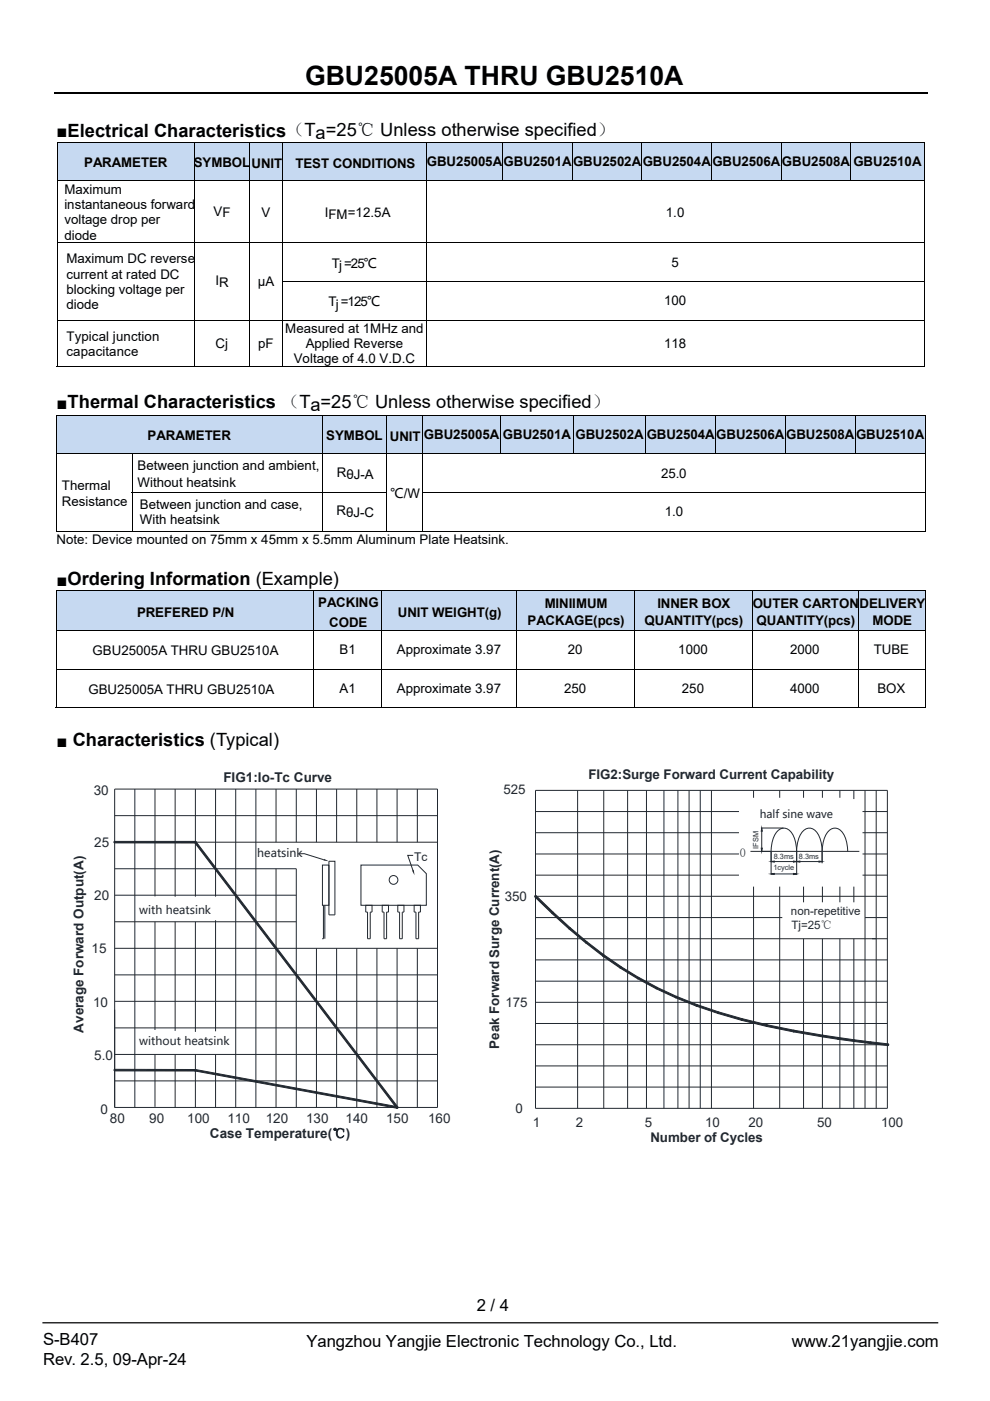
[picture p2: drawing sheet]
<svg xmlns="http://www.w3.org/2000/svg" width="210mm" height="297mm" viewBox="0 0 210 297" stroke-linecap="round" stroke-linejoin="round" font-family="sans-serif">
<path d="M11.5 19.7h185.2" fill="none" stroke="#000" stroke-width=".25"/>
<path d="M9 280.5h190" fill="none" stroke="#000" stroke-width=".26"/>
<g fill="#c6d9f1">
<path d="M12.2 30.3h29v8h-29z"/>
<path d="M12.2 32.5h29v3.6h-29z"/>
<path d="M41.3 30.3h11.6v8h-11.6z"/>
<path d="M41.3 32.5h11.6v3.6h-11.6z"/>
<path d="M53.1 30.3h6.8v8h-6.8z"/>
<path d="M53.1 32.2h6.8v4.1h-6.8z"/>
<path d="M60.1 30.3h30.3v8h-30.3z"/>
<path d="M60.1 32.2h30.3v4.1h-30.3z"/>
<path d="M90.5 30.3h16v8h-16z"/>
<path d="M90.5 32.6h16v3.3h-16z"/>
<path d="M106.7 30.3h14.6v8h-14.6z"/>
<path d="M106.7 32.6h14.6v3.3h-14.6z"/>
<path d="M121.5 30.3h14.6v8h-14.6z"/>
<path d="M121.5 32.6h14.6v3.3h-14.6z"/>
<path d="M136.2 30.3h14.7v8h-14.7z"/>
<path d="M136.2 32.6h14.7v3.3h-14.7z"/>
<path d="M151 30.3h14.6v8h-14.6z"/>
<path d="M151 32.6h14.6v3.3h-14.6z"/>
<path d="M165.8 30.3h14.6v8h-14.6z"/>
<path d="M165.8 32.6h14.6v3.3h-14.6z"/>
<path d="M180.6 30.3h15.3v8h-15.3z"/>
<path d="M180.6 32.6h15.3v3.3h-15.3z"/>
</g>
<path d="M12.1 30.1h.1v.1h-.1zM12.1 38.3h.1v.1h-.1zM195.9 30.1h.2v.1h-.2zM12.1 59.6h.2v.2h-.2zM41.1 59.6h.2v.2h-.2zM52.9 59.6h.1v.2h-.1zM195.9 77.7h.2v.2h-.2z" fill="#000"/>
<g fill="none" stroke="#000" stroke-width=".21">
<path d="M12.1 30.2h184M12.1 38.4h184M12.1 30.2v8.1M12.2 38.4v13M41.2 38.4v13M41.3 30.2v8.1M52.9 38.4v13M53 30.2v8.1M59.9 38.4v13M60 30.2v8.1M90.4 38.4v13M90.5 30.2v8.1"/>
<path d="M106.6 30.2v8.1M121.4 30.2v8.1M136.2 30.2v8.1M150.9 30.2v8.1M165.7 30.2v8.1M180.5 30.2v8.1M196 30.2v8.1M196 38.4v13M12.1 51.5h184M12.2 51.6v8M12.2 59.8v8M41.2 51.6v8"/>
<path d="M41.2 59.8v8M52.9 51.6v8M52.9 59.8v8M59.9 59.7h136.2M59.9 51.6v8M59.9 59.8v8M90.4 51.6v8M90.4 59.8v8M196 51.6v8M196 59.8v8M12.1 67.9h184M12.1 77.8h29"/>
<path d="M12.2 68v9.9M41.2 68v9.9M41.3 77.8h11.6M52.9 68v9.9M53 77.8h6.9M59.9 68v9.9M60 77.8h30.3M90.4 68v9.9M90.5 77.8h105.4M196 68v9.9"/>
</g>
<g fill="#c6d9f1">
<path d="M12 88.1h56.3v8h-56.3z"/>
<path d="M12 90.3h56.3v3.6h-56.3z"/>
<path d="M68.5 88.1h13.4v8h-13.4z"/>
<path d="M68.5 90.3h13.4v3.6h-13.4z"/>
<path d="M82 88.1h7.6v8h-7.6z"/>
<path d="M82 90h7.6v4.2h-7.6z"/>
<path d="M89.7 88.1h16.4v8h-16.4z"/>
<path d="M89.7 90.5h16.4v3.2h-16.4z"/>
<path d="M106.3 88.1h15.2v8h-15.2z"/>
<path d="M106.3 90.5h15.2v3.2h-15.2z"/>
<path d="M121.7 88.1h15.2v8h-15.2z"/>
<path d="M121.7 90.5h15.2v3.2h-15.2z"/>
<path d="M137.1 88.1h14.6v8h-14.6z"/>
<path d="M137.1 90.5h14.6v3.2h-14.6z"/>
<path d="M151.8 88.1h14.7v8h-14.7z"/>
<path d="M151.8 90.5h14.7v3.2h-14.7z"/>
<path d="M166.6 88.1h14.7v8h-14.7z"/>
<path d="M166.6 90.5h14.7v3.2h-14.7z"/>
<path d="M181.5 88.1h14.7v8h-14.7z"/>
<path d="M181.5 90.5h14.7v3.2h-14.7z"/>
</g>
<path d="M11.8 87.9h.2v.2h-.2zM196.2 87.9h.1v.2h-.1zM11.8 104.3h.2v.2h-.2zM196.2 112.5h.1v.2h-.1z" fill="#000"/>
<g fill="none" stroke="#000" stroke-width=".21">
<path d="M11.8 88h184.5M11.8 96.2h184.5M11.9 88.1v8M11.9 96.3v8M28 96.3v8M68.4 88.1v8M68.4 96.3v8M82 88.1v8M82 96.3v8M89.7 88.1v8M89.7 96.3v8M106.2 88.1v8"/>
<path d="M121.6 88.1v8M137 88.1v8M151.8 88.1v8M166.6 88.1v8M181.4 88.1v8M196.2 88.1v8M196.2 96.3v8M11.8 112.6h16.1M11.9 104.5v8.2M27.9 104.4h54.1M28 104.5v8.2M28.1 112.6h40.2"/>
<path d="M68.4 104.5v8.2M68.5 112.6h13.4M82 104.5v8.2M82 112.6h7.6M89.6 104.4h106.7M89.7 104.5v8.2M89.7 112.6h106.5M196.2 104.5v8.2"/>
</g>
<g fill="#c6d9f1">
<path d="M12 125.3h54.4v8.3h-54.4z"/>
<path d="M12 127.3h54.4v4.2h-54.4z"/>
<path d="M66.6 125.3h14.3v8.3h-14.3z"/>
<path d="M66.6 125.3h14.3v4.1h-14.3z"/>
<path d="M66.6 129.4h14.3v4.2h-14.3z"/>
<path d="M81.1 125.3h28.3v8.3h-28.3z"/>
<path d="M81.1 127.3h28.3v4.2h-28.3z"/>
<path d="M109.6 125.3h24.8v8.3h-24.8z"/>
<path d="M109.6 125.5h24.8v4.2h-24.8z"/>
<path d="M109.6 129.7h24.8v3.6h-24.8z"/>
<path d="M134.6 125.3h24.8v8.3h-24.8z"/>
<path d="M134.6 125.5h24.8v4.2h-24.8z"/>
<path d="M134.6 129.7h24.8v3.6h-24.8z"/>
<path d="M159.6 125.3h22.3v8.3h-22.3z"/>
<path d="M159.6 125.5h22.3v4.2h-22.3z"/>
<path d="M159.6 129.7h22.3v3.6h-22.3z"/>
<path d="M182.1 125.3h14.1v8.3h-14.1z"/>
<path d="M182.1 125.5h14.1v4.2h-14.1z"/>
<path d="M182.1 129.7h14.1v3.6h-14.1z"/>
</g>
<path d="M11.8 125.1h.2v.1h-.2zM196.2 125.1h.1v.1h-.1zM196.2 150h.1v.1h-.1z" fill="#000"/>
<g fill="none" stroke="#000" stroke-width=".21">
<path d="M11.8 125.2h184.5M11.8 133.7h184.5M11.9 125.2v8.4M11.9 133.8v8M66.5 125.2v8.4M66.5 133.8v8M81 125.2v8.4M81 133.8v8M109.5 125.2v8.4M109.5 133.8v8M134.5 125.2v8.4M134.5 133.8v8"/>
<path d="M159.5 125.2v8.4M159.5 133.8v8M182 125.2v8.4M182 133.8v8M196.2 125.2v8.4M196.2 133.8v8M11.8 141.9h184.5M11.8 150.1h54.6M11.9 141.9v8.2M66.5 141.9v8.2M66.6 150.1h14.3M81 141.9v8.2"/>
<path d="M81.1 150.1h28.4M109.5 141.9v8.2M109.6 150.1h24.8M134.5 141.9v8.2M134.6 150.1h24.8M159.5 141.9v8.2M159.6 150.1h22.3M182 141.9v8.2M182.1 150.1h14.1M196.2 141.9v8.2"/>
</g>
<g fill="none" stroke="#212830" stroke-width=".21">
<path d="M113.6 176.6h43.1M113.6 172.1h43.1M113.6 167.6h74.6v67.4h-74.6zM122.5 167.6v67.4M128.1 167.6v67.4M133.1 167.6v67.4M137.1 167.6v67.4M140.8 167.6v67.4M143.8 167.6v67.4M146.2 167.6v67.4M148.5 167.6v67.4M150.9 167.6v67.4"/>
<path d="M159.8 167.6v1.5M165.4 167.6v1.5M170.4 167.6v1.5M174.4 167.6v1.5M178.1 167.6v1.5M181.1 167.6v1.8M182.9 176.6h5.3M182.9 172.1h5.3M183.5 167.6v67.4M185.8 167.6v67.4M113.6 194.5h52.3M113.6 185.5h43.1"/>
<path d="M113.6 190h74.6M113.6 181.1h43.1M113.6 199h74.6M159.8 188v47M165.4 188v47M170.4 188v3.3M170.4 199v36M174.4 188v3.3M174.4 199v36M178.1 188v3.3M178.1 199v36M181.1 188v3.3"/>
<path d="M181.1 199v36M182.9 185.5h5.3M182.9 181.1h5.3M183.5 194.5h4.7M113.6 212.5h74.6M113.6 203.5h74.6M113.6 217h74.6M113.6 208h74.6M113.6 230.5h74.6M113.6 221.5h74.6M113.6 226h74.6"/>
</g>
<path d="M188.3 221.3l.2 .2-.2 .2z" fill-rule="evenodd" fill="#212830"/>
<path d="M188.3 221.3l.2 .2-.2 .2" fill="none" stroke="#212830" stroke-width=".21"/>
<path d="M184.7 220.9l3.6 .4v.4l-3.7-.4z" fill-rule="evenodd" fill="#212830"/>
<path d="M184.7 220.9l3.6 .4v.4l-3.7-.4z" fill="none" stroke="#212830" stroke-width=".21"/>
<path d="M184.7 221.1l-.1 .2z" fill="#212830"/>
<path d="M184.6 221.3h.1" fill="none" stroke="#212830" stroke-width=".21"/>
<path d="M181.2 220.5l3.5 .4-.1 .4-3.5-.5z" fill-rule="evenodd" fill="#212830"/>
<path d="M181.2 220.5l3.5 .4-.1 .4-3.5-.5z" fill="none" stroke="#212830" stroke-width=".21"/>
<path d="M181.1 220.6v.2z" fill="#212830"/>
<path d="M181.1 220.8h.1" fill="none" stroke="#212830" stroke-width=".21"/>
<path d="M177.8 220l3.4 .5-.1 .3-3.4-.5z" fill-rule="evenodd" fill="#212830"/>
<path d="M177.8 220l3.4 .5-.1 .3-3.4-.5z" fill="none" stroke="#212830" stroke-width=".21"/>
<path d="M177.8 220.2l-.1 .1z" fill="#212830"/>
<path d="M177.7 220.3h.1" fill="none" stroke="#212830" stroke-width=".21"/>
<path d="M174.5 219.5l3.3 .5-.1 .3-3.2-.5z" fill-rule="evenodd" fill="#212830"/>
<path d="M174.5 219.5l3.3 .5-.1 .3-3.2-.5z" fill="none" stroke="#212830" stroke-width=".21"/>
<path d="M174.5 219.7v.1z" fill="#212830"/>
<path d="M174.5 219.8h.1" fill="none" stroke="#212830" stroke-width=".21"/>
<path d="M168.4 218.4l6.1 1.1v.2v.1l-6.2-1z" fill-rule="evenodd" fill="#212830"/>
<path d="M168.4 218.4l6.1 1.1v.2v.1l-6.2-1z" fill="none" stroke="#212830" stroke-width=".21"/>
<path d="M168.3 218.6v.2z" fill="#212830"/>
<path d="M168.3 218.8h.1" fill="none" stroke="#212830" stroke-width=".21"/>
<path d="M162.6 217.3l5.8 1.1-.1 .4-5.7-1.2z" fill-rule="evenodd" fill="#212830"/>
<path d="M162.6 217.3l5.8 1.1-.1 .4-5.7-1.2z" fill="none" stroke="#212830" stroke-width=".21"/>
<path d="M162.6 217.4v.2z" fill="#212830"/>
<path d="M162.6 217.6h.1" fill="none" stroke="#212830" stroke-width=".21"/>
<path d="M157.4 216l5.3 1.3-.1 .3-5.3-1.3z" fill-rule="evenodd" fill="#212830"/>
<path d="M157.4 216l5.3 1.3-.1 .3-5.3-1.3z" fill="none" stroke="#212830" stroke-width=".21"/>
<path d="M157.3 216.2v.1z" fill="#212830"/>
<path d="M157.3 216.3h.1" fill="none" stroke="#212830" stroke-width=".21"/>
<path d="M152.4 214.5l5 1.5-.1 .3-5-1.4z" fill-rule="evenodd" fill="#212830"/>
<path d="M152.4 214.5l5 1.5-.1 .3-5-1.4z" fill="none" stroke="#212830" stroke-width=".21"/>
<path d="M152.4 214.7l-.1 .2z" fill="#212830"/>
<path d="M152.3 214.9h.1" fill="none" stroke="#212830" stroke-width=".21"/>
<path d="M147.8 213l4.6 1.5-.1 .4-4.6-1.6z" fill-rule="evenodd" fill="#212830"/>
<path d="M147.8 213l4.6 1.5-.1 .4-4.6-1.6z" fill="none" stroke="#212830" stroke-width=".21"/>
<path d="M147.7 213.1v.2z" fill="#212830"/>
<path d="M147.7 213.3h.1" fill="none" stroke="#212830" stroke-width=".21"/>
<path d="M143.5 211.2l4.3 1.8-.1 .3-4.4-1.7z" fill-rule="evenodd" fill="#212830"/>
<path d="M143.5 211.2l4.3 1.8-.1 .3-4.4-1.7z" fill="none" stroke="#212830" stroke-width=".21"/>
<path d="M143.4 211.4l-.1 .2z" fill="#212830"/>
<path d="M143.3 211.6h.1" fill="none" stroke="#212830" stroke-width=".21"/>
<path d="M139.4 209.3l4.1 1.9-.1 .2-.1 .2-4.1-1.9z" fill-rule="evenodd" fill="#212830"/>
<path d="M139.4 209.3l4.1 1.9-.1 .2-.1 .2-4.1-1.9z" fill="none" stroke="#212830" stroke-width=".21"/>
<path d="M139.3 209.5l-.1 .2z" fill="#212830"/>
<path d="M139.2 209.7h.1" fill="none" stroke="#212830" stroke-width=".21"/>
<path d="M135.5 207.2l3.9 2.1-.2 .4-3.9-2.2z" fill-rule="evenodd" fill="#212830"/>
<path d="M135.5 207.2l3.9 2.1-.2 .4-3.9-2.2z" fill="none" stroke="#212830" stroke-width=".21"/>
<path d="M135.4 207.4l-.1 .1z" fill="#212830"/>
<path d="M135.3 207.5h.1" fill="none" stroke="#212830" stroke-width=".21"/>
<path d="M131.7 204.9l3.8 2.3-.1 .2-.1 .1-3.8-2.3z" fill-rule="evenodd" fill="#212830"/>
<path d="M131.7 204.9l3.8 2.3-.1 .2-.1 .1-3.8-2.3z" fill="none" stroke="#212830" stroke-width=".21"/>
<path d="M131.6 205.1l-.1 .1z" fill="#212830"/>
<path d="M131.5 205.2h.1" fill="none" stroke="#212830" stroke-width=".21"/>
<path d="M128.1 202.4l3.6 2.5-.2 .3-3.7-2.5z" fill="#212830"/>
<path d="M128.1 202.4l3.6 2.5-.2 .3-3.7-2.5z" fill="none" stroke="#212830" stroke-width=".21"/>
<path d="M128 202.6l-.2 .1z" fill="#212830"/>
<path d="M127.8 202.7h.1" fill="none" stroke="#212830" stroke-width=".21"/>
<path d="M124.5 199.7l3.6 2.7-.3 .3-3.5-2.8z" fill-rule="evenodd" fill="#212830"/>
<path d="M124.5 199.7l3.6 2.7-.3 .3-3.5-2.8z" fill="none" stroke="#212830" stroke-width=".21"/>
<path d="M124.4 199.8l-.2 .1z" fill="#212830"/>
<path d="M124.2 199.9h.1" fill="none" stroke="#212830" stroke-width=".21"/>
<path d="M120.8 196.8l.1-.1 3.6 3-.1 .1-.2 .1-3.5-2.9z" fill-rule="evenodd" fill="#212830"/>
<path d="M120.8 196.8l.1-.1 3.6 3-.1 .1-.2 .1-3.5-2.9z" fill="none" stroke="#212830" stroke-width=".21"/>
<path d="M120.8 196.8l-.1 .2z" fill="#212830"/>
<path d="M120.7 197h.1" fill="none" stroke="#212830" stroke-width=".21"/>
<path d="M117.3 193.4l3.6 3.3-.2 .3-3.6-3.3z" fill-rule="evenodd" fill="#212830"/>
<path d="M117.3 193.4l3.6 3.3-.2 .3-3.6-3.3z" fill="none" stroke="#212830" stroke-width=".21"/>
<path d="M117.2 193.6l-.1 .1z" fill="#212830"/>
<path d="M117.1 193.7h.1" fill="none" stroke="#212830" stroke-width=".21"/>
<path d="M113.6 190l.1-.1 3.6 3.5-.2 .3-3.6-3.5z" fill-rule="evenodd" fill="#212830"/>
<path d="M113.6 190l.1-.1 3.6 3.5-.2 .3-3.6-3.5z" fill="none" stroke="#212830" stroke-width=".21"/>
<path d="M113.5 189.9h.2l-.2 .3z" fill-rule="evenodd" fill="#212830"/>
<path d="M113.7 189.9h-.2v.3M159.2 180.5h23.1M163.6 180.6v2.2M163.6 180.5a5.7 5.7 0 0 1 1.8-4.7 1.91 1.91 0 0 1 2.7 1.1 8.3 8.3 0 0 1 .9 3.6 5.7 5.7 0 0 1 1.8-4.7 1.91 1.91 0 0 1 2.7 1.1 7.9 7.9 0 0 1 .9 3.6 5.8 5.8 0 0 1 1.8-4.7 1.91 1.91 0 0 1 2.8 1.1 7.9 7.9 0 0 1 .8 3.6M164.2 182.7h4.1M169 180.6v2.2" fill="none" stroke="#212830" stroke-width=".21"/>
<path d="M163.6 182.7l.6-.1v.2z" fill="#212830"/>
<path d="M163.6 182.7l.6-.1v.2z" fill="none" stroke="#212830" stroke-width=".21"/>
<path d="M168.3 182.6l.7 .1-.7 .1z" fill="#212830"/>
<path d="M168.3 182.6l.7 .1-.7 .1zM169 180.6v4.9M169.7 182.7h4M174.4 180.6v2.2" fill="none" stroke="#212830" stroke-width=".21"/>
<path d="M169 182.7l.7-.1v.2z" fill="#212830"/>
<path d="M169 182.7l.7-.1v.2z" fill="none" stroke="#212830" stroke-width=".21"/>
<path d="M173.7 182.6l.7 .1-.7 .1z" fill="#212830"/>
<path d="M163.6 180.6v4.9M164.2 185.3h4.8M173.7 182.6l.7 .1-.7 .1zM174.4 180.6v2.4" fill="none" stroke="#212830" stroke-width=".21"/>
<path d="M163.6 185.3l.6-.1v.2z" fill="#212830"/>
<path d="M161.4 175.6h4.8M161.6 176.2v3.6M161.4 180.5h2.1M163.6 185.3l.6-.1v.2z" fill="none" stroke="#212830" stroke-width=".21"/>
<path d="M161.6 175.6l.1 .6h-.2z" fill="#212830"/>
<path d="M161.6 175.6l.1 .6h-.2z" fill="none" stroke="#212830" stroke-width=".21"/>
<path d="M161.5 179.8h.2l-.1 .7z" fill="#212830"/>
<path d="M161.5 179.8h.2l-.1 .7z" fill="none" stroke="#212830" stroke-width=".21"/>
<path d="M168.3 185.2l.7 .1-.7 .1z" fill="#212830"/>
<g fill="none" stroke="#212830" stroke-width=".21">
<path d="M24.3 167.3h68.5v67.5h-68.5zM24.3 178.6h68.5M24.3 172.9h68.5M28.6 167.3v67.5M32.9 167.3v22.8M37.1 167.3v22.8M41.4 167.3v22.8M45.7 167.3v22.8M50 167.3v67.5M54.3 167.3v67.5M58.5 167.3v11.3M62.8 167.3v11.3"/>
<path d="M67.1 167.3v11.3M71.4 167.3v11.3M75.7 167.3v11.3M79.9 167.3v11.3M84.2 167.3v11.3M88.5 167.3v11.3M24.3 184.2h38.5v50.6M24.3 189.8h38.5M24.3 195.4h38.5M32.9 195.4v23M37.1 195.4v23.2M41.4 195.4v23.4"/>
<path d="M45.7 195.1v23.6M58.5 184.2v50.6M76.6 183.4h12l1.8 1.8v6.7h-13.8zM87.8 193.4v-1.5h1.4v1.5M168.3 185.2l.7 .1-.7 .1zM24.3 212.3h68.5M24.3 206.7h68.5M24.3 201.1h68.5M24.4 217.9h68.4M67.1 201.1v33.7M71.4 201.1v33.7M75.7 201.1v33.7"/>
<path d="M79.9 201.1v33.7M84.2 201.1v33.7M88.5 201.1v33.7M24.3 223.6h68.5M24.3 229.2h68.5M32.9 223.6v11.1M37.1 223.6v11.2M41.4 223.6v11.2M45.7 223.6v11.2"/>
<circle cx="83.5" cy="186.6" r=".93"/>
</g>
<path d="M24.3 178.4v.3l-.1-.1z" fill-rule="evenodd" fill="#212830"/>
<path d="M24.3 178.4h17.1v.3h-17.1zM24.3 178.4l-.1 .2 .1 .1" fill="none" stroke="#212830" stroke-width=".21"/>
<path d="M24.3 178.6h17.1" fill="none" stroke="#212830" stroke-width=".34"/>
<path d="M41.4 178.4l.2 .1-.1 .2z" fill-rule="evenodd" fill="#212830"/>
<path d="M41.4 178.4l.2 .1-.2 .2" fill="none" stroke="#212830" stroke-width=".21"/>
<path d="M41.3 178.4l.3 .1-.3 .2z" fill-rule="evenodd" fill="#212830"/>
<path d="M41.6 178.5l-.3-.1v.3" fill="none" stroke="#212830" stroke-width=".21"/>
<path d="M41.3 178.7l.3-.2 42.8 56.2-.3 .2z" fill-rule="evenodd" fill="#212830"/>
<path d="M41.3 178.7l.3-.2 42.8 56.2-.3 .2z" fill="none" stroke="#212830" stroke-width=".21"/>
<path d="M84.1 234.9l.3-.2v.2z" fill-rule="evenodd" fill="#212830"/>
<path d="M68.4 183.4h1.4v8.5h-1.4zM68.6 191.9v7.1h-.3M68.9 191.9v7.1M69.8 182.6h1.2v11.4h-1.2zM77.6 191.9h1.3v1.5h-.4v5.6h-.5v-5.6h-.4zM81.1 191.9h1.3v1.5h-.4v5.6h-.6v-5.6h-.3zM84.4 191.9h1.3v1.5h-.4v5.6h-.5v-5.6h-.4zM87.8 193.4h.4v5.6h.6v-5.6h.4M84.4 234.7v.2h-.3" fill="none" stroke="#212830" stroke-width=".21"/>
<path d="M87.4 184.6l.4-.2 .1 1.2z" fill="#212830"/>
<path d="M87.6 181.4h-1.1l1.1 3.1" fill="none" stroke="#212830" stroke-width=".21"/>
<path d="M68.7 182.1l1.1 .5-1.2-.1z" fill="#212830"/>
<path d="M63.4 181h1.1l4.2 1.3" fill="none" stroke="#212830" stroke-width=".21"/>
<path d="M24.3 226.7v.4l-.1-.2z" fill-rule="evenodd" fill="#212830"/>
<path d="M24.3 226.7l17.1 .1v.3h-17.1zM24.3 226.7l-.1 .2 .1 .2" fill="none" stroke="#212830" stroke-width=".21"/>
<path d="M24.3 226.9h17.1" fill="none" stroke="#212830" stroke-width=".36"/>
<path d="M41.4 226.8l.2 .1-.1 .2z" fill-rule="evenodd" fill="#212830"/>
<path d="M41.4 226.8l.2 .1-.2 .2" fill="none" stroke="#212830" stroke-width=".21"/>
<path d="M41.3 226.8h.2l-.1 .3z" fill-rule="evenodd" fill="#212830"/>
<path d="M41.5 226.8l-.2 .1 .1 .2" fill="none" stroke="#212830" stroke-width=".21"/>
<path d="M41.5 226.8l42.8 7.8-.1 .4-42.8-7.9z" fill-rule="evenodd" fill="#212830"/>
<path d="M41.5 226.8l42.8 7.8-.1 .4-42.8-7.9z" fill="none" stroke="#212830" stroke-width=".21"/>
<path d="M84.3 234.6a.17 .17 0 0 1 .1 .2 .17 .17 0 0 1-.2 .2z" fill-rule="evenodd" fill="#212830"/>
<path d="M84.3 234.6a.17 .17 0 0 1 .1 .2 .17 .17 0 0 1-.2 .2" fill="none" stroke="#212830" stroke-width=".21"/>
<text font-size="5.7" x="64.7" y="18">GBU25005A THRU GBU2510A</text>
<g font-size="3.9">
<text x="12" y="29.1">■Electrical Characteristics（Ta=25℃ Unless otherwise specified）</text>
<text x="12" y="86.7">■Thermal Characteristics （Ta=25℃ Unless otherwise specified）</text>
<text x="12" y="124.2">■Ordering Information (Example)</text>
<text x="12" y="158.3">■ Characteristics (Typical)</text>
</g>
<g font-size="3.5">
<text x="101.1" y="278">2 / 4</text>
<text x="9.1" y="285.3">S-B407</text>
<text x="65" y="285.5">Yangzhou Yangjie Electronic Technology Co., Ltd.</text>
<text x="167.9" y="285.5">www.21yangjie.com</text>
<text x="9.1" y="289.3">Rev. 2.5, 09-Apr-24</text>
</g>
<g font-size="2.9" fill="#212830">
<text x="47.4" y="165.8">FIG1:Io-Tc Curve</text>
<text x="19.9" y="168.5">30</text>
<text x="20" y="179.6">25</text>
<text x="20" y="190.9">20</text>
<text x="19.4" y="202.1">15</text>
<text x="19.7" y="213.5">10</text>
<text x="17.7" y="218.9" transform="rotate(-90 17.7 218.9)">Average Forward Output(A)</text>
<text x="20" y="224.7">5.0</text>
<text x="21.3" y="236.2">0</text>
<text x="23.3" y="238.1">80</text>
<text x="31.7" y="238.1">90</text>
<text x="39.7" y="238.1">100</text>
<text x="48.2" y="238.1">110</text>
<text x="56.4" y="238.1">120</text>
<text x="64.9" y="238.1">130</text>
<text x="73.3" y="238.1">140</text>
<text x="81.9" y="238.1">150</text>
<text x="90.8" y="238.1">160</text>
<text x="44.5" y="241.3">Case Temperature(℃)</text>
</g>
<g font-size="2.8">
<text x="17.8" y="35.3">PARAMETER</text>
<text x="41.1" y="35.3">SYMBOL</text>
<text x="53.4" y="35.6">UNIT</text>
<text x="62.7" y="35.6">TEST CONDITIONS</text>
<text x="90.5" y="35.2">GBU25005A</text>
<text x="106.8" y="35.2">GBU2501A</text>
<text x="121.6" y="35.2">GBU2502A</text>
<text x="136.3" y="35.2">GBU2504A</text>
<text x="151.1" y="35.2">GBU2506A</text>
<text x="165.9" y="35.2">GBU2508A</text>
<text x="181" y="35.2">GBU2510A</text>
<text x="13.7" y="41">Maximum</text>
<text x="13.7" y="44.3">instantaneous forward</text>
<text x="13.7" y="47.5">voltage drop per</text>
<text x="45.3" y="45.7">VF</text>
<text x="55.5" y="45.9">V</text>
<text x="68.9" y="46.1">IFM=12.5A</text>
<text x="141.2" y="45.9">1.0</text>
<text x="13.7" y="50.8">diode</text>
<text x="14.1" y="55.8">Maximum DC reverse</text>
<text x="14.1" y="59.1">current at rated DC</text>
<text x="70.4" y="56.7">Tj=25℃</text>
<text x="142.4" y="56.6">5</text>
<text x="14.1" y="62.3">blocking voltage per</text>
<text x="14.1" y="65.6">diode</text>
<text x="45.7" y="60.5">IR</text>
<text x="54.7" y="60.7">μA</text>
<text x="69.7" y="64.9">Tj=125℃</text>
<text x="140.9" y="64.8">100</text>
<text x="60.5" y="70.6">Measured at 1MHz and</text>
<text x="14.1" y="72.2">Typical junction</text>
<text x="14.1" y="75.4">capacitance</text>
<text x="45.7" y="73.8">Cj</text>
<text x="54.8" y="73.8">pF</text>
<text x="62.3" y="77.1">Voltage of 4.0 V.D.C</text>
<text x="64.8" y="73.8">Applied Reverse</text>
<text x="140.9" y="73.8">118</text>
<text x="31.3" y="93.2">PARAMETER</text>
<text x="69.2" y="93.2">SYMBOL</text>
<text x="82.7" y="93.5">UNIT</text>
<text x="89.9" y="93.1">GBU25005A</text>
<text x="106.7" y="93.1">GBU2501A</text>
<text x="122.1" y="93.1">GBU2502A</text>
<text x="137.2" y="93.1">GBU2504A</text>
<text x="151.9" y="93.1">GBU2506A</text>
<text x="166.8" y="93.1">GBU2508A</text>
<text x="181.6" y="93.1">GBU2510A</text>
<text x="29.2" y="99.7">Between junction and ambient,</text>
<text x="71.5" y="101.1">RθJ-A</text>
<text x="140.2" y="101.3">25.0</text>
<text x="13.1" y="104">Thermal</text>
<text x="13.1" y="107.2">Resistance</text>
<text x="29.2" y="103.4">Without heatsink</text>
<text x="29.7" y="107.8">Between junction and case,</text>
<text x="82.8" y="105.5">℃/W</text>
<text x="29.7" y="111.1">With heatsink</text>
<text x="71.4" y="109.3">RθJ-C</text>
<text x="141" y="109.5">1.0</text>
<text x="12" y="115.4">Note: Device mounted on 75mm x 45mm x 5.5mm Aluminum Plate Heatsink.</text>
<text x="29.1" y="130.8">PREFERED P/N</text>
<text x="67.5" y="128.7">PACKING</text>
<text x="84.4" y="130.8">UNIT WEIGHT(g)</text>
<text x="115.5" y="129">MINIIMUM</text>
<text x="139.4" y="129">INNER BOX</text>
<text x="159.7" y="129">OUTER CARTON</text>
<text x="182.3" y="129">DELIVERY</text>
<text x="69.8" y="132.9">CODE</text>
<text x="111.9" y="132.6">PACKAGE(pcs)</text>
<text x="136.7" y="132.6">QUANTITY(pcs)</text>
<text x="160.5" y="132.6">QUANTITY(pcs)</text>
<text x="185.1" y="132.6">MODE</text>
<text x="19.6" y="139">GBU25005A THRU GBU2510A</text>
<text x="72" y="138.7">B1</text>
<text x="84.2" y="138.7">Approximate 3.97</text>
<text x="120.4" y="138.7">20</text>
<text x="143.9" y="138.7">1000</text>
<text x="167.6" y="138.7">2000</text>
<text x="185.3" y="138.7">TUBE</text>
<text x="18.8" y="147.2">GBU25005A THRU GBU2510A</text>
<text x="72" y="146.9">A1</text>
<text x="84.2" y="146.9">Approximate 3.97</text>
<text x="119.6" y="146.9">250</text>
<text x="144.6" y="146.9">250</text>
<text x="167.6" y="146.9">4000</text>
<text x="186.1" y="146.9">BOX</text>
</g>
<g font-size="2.8" fill="#212830">
<text x="124.8" y="165.2">FIG2:Surge Forward Current Capability</text>
<text x="106.8" y="168.4">525</text>
<text x="107.1" y="191">350</text>
<text x="107.2" y="213.6">175</text>
<text x="105.9" y="222.4" transform="rotate(-90 105.9 222.4)">Peak Forward Surge Current(A)</text>
<text x="109.3" y="236">0</text>
<text x="113" y="238.9">1</text>
<text x="122.2" y="238.9">2</text>
<text x="136.7" y="238.9">5</text>
<text x="149.6" y="238.9">10</text>
<text x="158.7" y="238.9">20</text>
<text x="173.3" y="238.9">50</text>
<text x="186.9" y="238.9">100</text>
<text x="137.9" y="242.2">Number of Cycles</text>
</g>
<text font-size="2.6" fill="#212830" x="156.9" y="181.6">0</text>
<text font-size="2.5" fill="#212830" x="87.9" y="182.6">Tc</text>
<g font-size="2.4" fill="#212830">
<text x="54.6" y="181.8">heatsink</text>
<text x="29.5" y="193.8">with heatsink</text>
<text x="167.8" y="193.9">non-repetitive</text>
<text x="167.9" y="197">Tj=25℃</text>
<text x="29.5" y="221.5">without heatsink</text>
</g>
<text font-size="2.3" fill="#212830" x="161.2" y="173.4">half sine wave</text>
<g font-size="1.6" fill="#212830">
<text x="160.9" y="179.9" transform="rotate(-90 160.9 179.9)">IFSM</text>
<text x="164" y="184.5">1cycle</text>
<text x="164.1" y="182.2">8.3ms</text>
<text x="169.5" y="182.2">8.3ms</text>
</g>
</svg>
